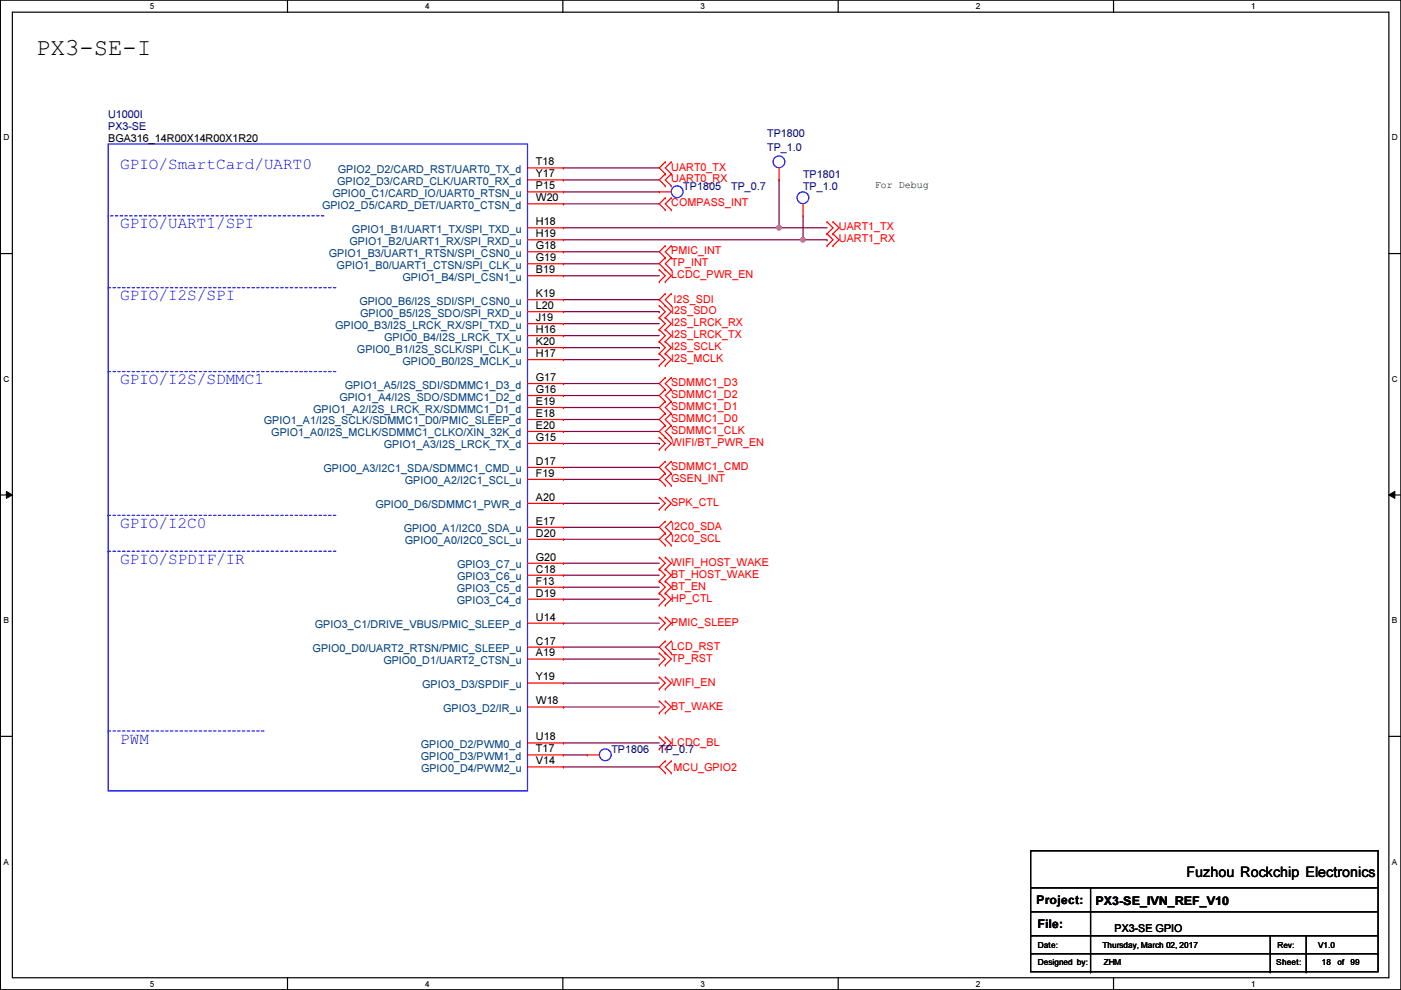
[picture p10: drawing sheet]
<svg xmlns="http://www.w3.org/2000/svg" width="297mm" height="210mm" viewBox="0 0 297 210" stroke-linecap="round" stroke-linejoin="round" font-family="sans-serif">
<path d="M.1 0h296.9v209.8h-296.9zM2.6 2.6h291.9v204.7h-291.9z" fill="none" stroke="#000" stroke-width=".25"/>
<g fill="#fff">
<path d="M31.8 .3h1v2h-1z"/>
<path d="M31.8 207.6h1v1.9h-1z"/>
</g>
<path d="M61 0v2.6M61 207.3v2.5" fill="none" stroke="#000" stroke-width=".25"/>
<g fill="#fff">
<path d="M90.1 .3h1v2h-1z"/>
<path d="M90.1 207.6h1v1.9h-1z"/>
</g>
<path d="M119.3 0v2.6M119.3 207.3v2.5" fill="none" stroke="#000" stroke-width=".25"/>
<g fill="#fff">
<path d="M148.5 .3h1v2h-1z"/>
<path d="M148.5 207.6h1v1.9h-1z"/>
</g>
<path d="M177.7 0v2.6M177.7 207.3v2.5" fill="none" stroke="#000" stroke-width=".25"/>
<g fill="#fff">
<path d="M206.9 .3h1v2h-1z"/>
<path d="M206.9 207.6h1v1.9h-1z"/>
</g>
<path d="M236.1 0v2.6M236.1 207.3v2.5" fill="none" stroke="#000" stroke-width=".25"/>
<g fill="#fff">
<path d="M265.3 .3h.9v2h-.9z"/>
<path d="M265.3 207.6h.9v1.9h-.9z"/>
<path d="M.7 28.2h1.3v1.9h-1.3z"/>
<path d="M295.1 28.2h1.3v1.9h-1.3z"/>
<path d="M.7 79.3h1.3v2h-1.3z"/>
<path d="M295.1 79.3h1.3v2h-1.3z"/>
</g>
<path d="M.1 53.8h2.5M294.5 53.8h2.5" fill="none" stroke="#000" stroke-width=".25"/>
<g fill="#fff">
<path d="M.7 130.5h1.2v2h-1.2z"/>
<path d="M295.1 130.5h1.2v2h-1.2z"/>
</g>
<path d="M.1 104.9h2.5M294.5 104.9h2.5" fill="none" stroke="#000" stroke-width=".25"/>
<path d="M1.4 104.2l1.2 .7-1.2 .8zM294.5 104.9l1.2-.7v1.5z" fill="#000"/>
<path d="M1.4 104.2l1.2 .7-1.2 .8zM294.5 104.9l1.2-.7v1.5z" fill="none" stroke="#000" stroke-width=".21"/>
<g fill="#fff">
<path d="M.7 181.7h1.2v2h-1.2z"/>
<path d="M295.1 181.7h1.2v2h-1.2z"/>
</g>
<path d="M.1 156.1h2.5M294.5 156.1h2.5" fill="none" stroke="#000" stroke-width=".25"/>
<g fill="none" stroke="#800040" stroke-width=".25">
<path d="M119.5 38.1h.1M119.5 35.6h.1M119.5 38.1h20.3M119.5 35.6h20.3M119.5 55.9h.1M119.5 58.5h.1M119.5 55.9h20.3M119.5 58.5h20.3M119.5 48.3h45.7M165.2 48.3h.1M119.5 68.6h.1M119.5 63.5h20.3"/>
<path d="M119.5 66.1h20.3M119.5 68.6h20.3M119.5 73.7h20.3M139.8 63.5h.1M139.8 66.1h.1M139.8 73.7h.1M119.5 81.3h.1M119.5 83.9h.1M119.5 86.4h.1M119.5 88.9h.1M119.5 91.5h.1M119.5 99.1h.1"/>
<path d="M119.5 81.3h20.3M119.5 83.9h20.3M119.5 86.4h20.3M119.5 88.9h20.3M119.5 91.5h20.3M119.5 99.1h20.3M119.5 94h20.3M139.8 94h.1M119.5 114.3h.1M119.5 111.8h.1M119.5 119.4h.1M119.5 106.7h.1"/>
<path d="M119.5 114.3h20.3M119.5 111.8h20.3M119.5 119.4h20.3M119.5 106.7h20.3M119.5 132.1h.1M119.5 122h.1M119.5 124.5h.1M119.5 139.7h.1M119.5 137.2h.1M119.5 127h.1M119.5 132.1h20.3M119.5 122h20.3"/>
<path d="M119.5 124.5h20.3M119.5 139.7h20.3M119.5 137.2h20.3M119.5 127h20.3M119.5 157.5h.1M119.5 144.8h.1M119.5 149.9h.1M119.5 157.5h20.3M119.5 144.8h20.3M119.5 149.9h20.3"/>
</g>
<circle cx="165.2" cy="48.3" r=".49" fill="#f0f"/>
<circle cx="165.2" cy="48.3" r=".49" fill="none" stroke="#f0f" stroke-width=".25"/>
<path d="M119.5 50.8h50.8M170.3 50.8h.1" fill="none" stroke="#800040" stroke-width=".25"/>
<circle cx="170.2" cy="50.8" r=".49" fill="#f0f"/>
<circle cx="170.2" cy="50.8" r=".49" fill="none" stroke="#f0f" stroke-width=".25"/>
<g fill="none" stroke="#800040" stroke-width=".25">
<path d="M165.2 38.1h.1M165.2 38.1v10.2M119.5 53.4h.1M119.5 40.7h.1M119.5 43.2h.1M119.5 53.4h20.3M119.5 40.7h20.3M119.5 43.2h20.3M165.2 48.3h.1M165.2 48.3h10.1M170.3 50.8h.1M170.3 45.8v5"/>
<path d="M170.3 50.8h5M175.3 50.8h.1M119.5 71.2h.1M119.5 76.2h.1M119.5 71.2h20.3M119.5 76.2h20.3M119.5 101.6h20.3M139.8 101.6h.1M119.5 162.6h.1M119.5 160.1h.1M119.5 162.6h20.3M119.5 160.1h5"/>
</g>
<g fill="none" stroke="#f00" stroke-width=".25">
<path d="M111.8 35.6h7.7M111.8 38.1h7.7M119.5 35.6h.1M119.5 38.1h.1M141.1 34.3h.1M141.1 36.9h.1M141.1 39.4h.1M141.1 34.3l-1.3 1.3 1.3 1.3M141.1 36.9l-1.3 1.2 1.3 1.3M142.3 36.9h.1M142.3 34.3h.1M142.3 39.4h.1"/>
<path d="M142.3 34.3l-1.2 1.3 1.2 1.3M142.3 36.9l-1.2 1.2 1.2 1.3M165.2 38.1h.1M165.2 35.6v2.5M111.8 43.2h7.7M111.8 53.4h7.7M111.8 50.8h7.7M111.8 48.3h7.7M111.8 55.9h7.7M111.8 58.5h7.7M111.8 40.7h7.7M119.5 43.2h.1"/>
<path d="M119.5 53.4h.1M119.5 50.8h.1M119.5 48.3h.1M119.5 55.9h.1M119.5 58.5h.1M119.5 40.7h.1M139.8 59.7h.1M139.8 57.2h.1M139.8 40.7h.1M139.8 57.2l1.3 1.3-1.3 1.2M139.8 40.7h2.5M141.1 52.1h.1"/>
<path d="M141.1 54.7h.1M141.1 57.2h.1M141.1 42h.1M141.1 44.5h.1M141.1 59.7h.1M141.1 52.1l-1.3 1.3 1.3 1.3M141.1 54.7l-1.3 1.2 2.5 2.6-1.2 1.2M141.1 42l-1.3 1.2 1.3 1.3M142.3 54.7h.1M142.3 52.1h.1M142.3 57.2h.1M142.3 44.5h.1"/>
<path d="M142.3 42h.1M142.3 52.1l-1.2 1.3 1.2 1.3M142.3 54.7l-1.2 1.2 1.2 1.3M142.3 42l-1.2 1.2 1.2 1.3M170.3 45.8h.1M170.3 43.2v2.6M175.3 52.1h.1M175.3 49.6h.1M175.3 47h.1M175.3 47l1.3 1.3-1.3 1.3M175.3 49.6l1.3 1.2-1.3 1.3M176.6 52.1h.1"/>
<path d="M176.6 49.6h.1M176.6 47h.1M176.6 47l1.3 1.3-1.3 1.3M176.6 49.6l1.3 1.2-1.3 1.3M111.8 63.5h7.7M111.8 66.1h7.7M111.8 71.2h7.7M111.8 68.6h7.7M111.8 73.7h7.7M111.8 76.2h7.7M119.5 63.5h.1M119.5 66.1h.1"/>
<path d="M119.5 71.2h.1M119.5 68.6h.1M119.5 73.7h.1M119.5 76.2h.1M139.8 75h.1M139.8 72.4h.1M139.8 77.5h.1M139.8 67.4h.1M139.8 64.8h.1M139.8 69.9h.1M139.8 72.4l1.3 1.3-1.3 1.3M139.8 75l1.3 1.2-1.3 1.3"/>
<path d="M139.8 64.8l1.3 1.3-1.3 1.3M139.8 69.9l1.3 1.3-1.3 1.2M139.8 67.4l1.3 1.2-1.3 1.3M141.1 75h.1M141.1 72.4h.1M141.1 77.5h.1M141.1 62.3h.1M141.1 64.8h.1M141.1 67.4h.1M141.1 69.9h.1M141.1 72.4l1.2 1.3-1.2 1.3M141.1 75l1.2 1.2-1.2 1.3"/>
<path d="M141.1 62.3l-1.3 1.2 2.5 2.6-1.2 1.3M141.1 69.9l1.2 1.3-1.2 1.2M141.1 67.4l1.2 1.2-1.2 1.3M142.3 64.8h.1M142.3 62.3h.1M142.3 62.3l-1.2 1.2 1.2 1.3M111.8 81.3h7.7M111.8 83.9h7.7M111.8 94h7.7M111.8 86.4h7.7M111.8 88.9h7.7M111.8 91.5h7.7"/>
<path d="M111.8 99.1h7.7M119.5 81.3h.1M119.5 83.9h.1M119.5 94h.1M119.5 86.4h.1M119.5 88.9h.1M119.5 91.5h.1M119.5 99.1h.1M139.8 95.3h.1M139.8 92.8h.1M139.8 92.8l1.3 1.2-1.3 1.3M141.1 97.8h.1"/>
<path d="M141.1 80.1h.1M141.1 82.6h.1M141.1 85.1h.1M141.1 87.7h.1M141.1 90.2h.1M141.1 92.8h.1M141.1 95.3h.1M141.1 97.8l-1.3 1.3 1.3 1.3M141.1 80.1l-1.3 1.2 1.3 1.3M141.1 82.6l-1.3 1.3 1.3 1.2M141.1 85.1l-1.3 1.3 1.3 1.3M141.1 87.7l-1.3 1.2 1.3 1.3"/>
<path d="M141.1 90.2l-1.3 1.3 2.5 2.5-1.2 1.3M142.3 97.8h.1M142.3 82.6h.1M142.3 80.1h.1M142.3 85.1h.1M142.3 87.7h.1M142.3 90.2h.1M142.3 92.8h.1M142.3 97.8l-1.2 1.3 1.2 1.3M142.3 80.1l-1.2 1.2 1.2 1.3M142.3 82.6l-1.2 1.3 1.2 1.2M142.3 85.1l-1.2 1.3 1.2 1.3"/>
<path d="M142.3 87.7l-1.2 1.2 1.2 1.3M142.3 90.2l-1.2 1.3 1.2 1.3M111.8 111.8h7.7M111.8 101.6h7.7M111.8 114.3h7.7M111.8 119.4h7.7M111.8 106.7h7.7M119.5 111.8h.1M119.5 101.6h.1M119.5 114.3h.1M119.5 119.4h.1M119.5 106.7h.1"/>
<path d="M139.8 118.2h.1M139.8 108h.1M139.8 105.5h.1M139.8 118.2l1.3 1.2-1.3 1.3M139.8 105.5l1.3 1.2-1.3 1.3M141.1 100.4h.1M141.1 110.5h.1M141.1 113.1h.1M141.1 115.6h.1M141.1 102.9h.1M141.1 118.2h.1M141.1 108h.1"/>
<path d="M141.1 105.5h.1M141.1 110.5l-1.3 1.3 1.3 1.3M141.1 113.1l-1.3 1.2 1.3 1.3M141.1 100.4l-1.3 1.2 1.3 1.3M141.1 118.2l1.2 1.2-1.2 1.3M141.1 105.5l1.2 1.2-1.2 1.3M142.3 100.4h.1M142.3 113.1h.1M142.3 110.5h.1M142.3 115.6h.1M142.3 102.9h.1M142.3 110.5l-1.2 1.3 1.2 1.3"/>
<path d="M142.3 113.1l-1.2 1.2 1.2 1.3M142.3 100.4l-1.2 1.2 1.2 1.3M111.8 132.1h7.7M111.8 127h7.7M111.8 124.5h7.7M111.8 122h7.7M111.8 139.7h7.7M111.8 137.2h7.7M119.5 132.1h.1M119.5 127h.1M119.5 124.5h.1M119.5 122h.1"/>
<path d="M119.5 139.7h.1M119.5 137.2h.1M139.8 133.4h.1M139.8 130.9h.1M139.8 123.2h.1M139.8 120.7h.1M139.8 125.8h.1M139.8 128.3h.1M139.8 138.5h.1M139.8 130.9l1.3 1.2-1.3 1.3M139.8 120.7l1.3 1.3-1.3 1.2M139.8 123.2l1.3 1.3-1.3 1.3"/>
<path d="M139.8 125.8l1.3 1.2-1.3 1.3M139.8 138.5l1.3 1.2-1.3 1.3M141.1 133.4h.1M141.1 130.9h.1M141.1 123.2h.1M141.1 120.7h.1M141.1 125.8h.1M141.1 135.9h.1M141.1 138.5h.1M141.1 128.3h.1M141.1 130.9l1.2 1.2-1.2 1.3M141.1 120.7l1.2 1.3-1.2 1.2"/>
<path d="M141.1 123.2l1.2 1.3-1.2 1.3M141.1 135.9l-1.3 1.3 2.5 2.5-1.2 1.3M141.1 125.8l1.2 1.2-1.2 1.3M142.3 138.5h.1M142.3 135.9h.1M142.3 135.9l-1.2 1.3 1.2 1.3M111.8 157.5h7.7M111.8 149.9h7.7M111.8 144.8h7.7M119.5 157.5h.1M119.5 149.9h.1M119.5 144.8h.1"/>
<path d="M139.8 158.8h.1M139.8 156.3h.1M139.8 151.2h.1M139.8 148.6h.1M139.8 146.1h.1M139.8 143.6h.1M139.8 141h.1M139.8 156.3l1.3 1.2-1.3 1.3M139.8 148.6l1.3 1.3-1.3 1.3M139.8 143.6l1.3 1.2-1.3 1.3M141.1 158.8h.1M141.1 156.3h.1"/>
<path d="M141.1 151.2h.1M141.1 148.6h.1M141.1 146.1h.1M141.1 143.6h.1M141.1 141h.1M141.1 156.3l1.2 1.2-1.2 1.3M141.1 148.6l1.2 1.3-1.2 1.3M141.1 143.6l1.2 1.2-1.2 1.3M111.8 160.1h7.7M111.8 162.6h7.7M119.5 160.1h.1M119.5 162.6h.1"/>
<path d="M124.5 160.1h.1M124.5 160.1h2.6M141.1 161.3h.1M141.1 163.9h.1M141.1 161.3l-1.3 1.3 1.3 1.3M142.3 163.9h.1M142.3 161.3h.1M142.3 161.3l-1.2 1.3 1.2 1.3"/>
</g>
<g fill="none" stroke="#000" stroke-width=".25">
<path d="M218.5 180.4h73.7v25.6h-73.7zM218.5 188.3h73.7M218.5 193.3h73.7M218.5 198.4h73.7M231.2 188.3v17.7M269.3 198.4v7.6M276.9 198.4v7.6M292.2 188.3h.1M292.2 193.3h.1M292.2 198.4h.1M218.5 202.2h73.7M231.2 206h.1"/>
<path d="M269.3 206h.1M276.9 206h.1M292.2 202.2h.1"/>
</g>
<path d="M22.9 45.8h.1M68.7 45.8h-45.8M22.9 78.8h.1M22.9 61h.1M71.2 78.8h-48.3M71.2 61h-48.3M22.9 109.3h.1M22.9 116.9h.1M71.2 109.3h-48.3M71.2 116.9h-48.3M22.9 155h.1M56 155h-33.1" fill="none" stroke="#00f" stroke-width=".25" stroke-dasharray=".5 .5"/>
<g fill="none" stroke="#00f" stroke-width=".25">
<path d="M22.9 30.5h88.9v137.2h-88.9z"/>
<circle cx="165.2" cy="34.3" r="1.25"/>
<circle cx="143.6" cy="40.7" r="1.25"/>
<circle cx="170.2" cy="41.9" r="1.25"/>
<circle cx="128.3" cy="160" r="1.25"/>
</g>
<circle cx="165.2" cy="48.3" r=".49" fill="#f0f"/>
<circle cx="165.2" cy="48.3" r=".49" fill="none" stroke="#f0f" stroke-width=".25"/>
<circle cx="170.2" cy="50.8" r=".49" fill="#f0f"/>
<circle cx="170.2" cy="50.8" r=".49" fill="none" stroke="#f0f" stroke-width=".25"/>
<text font-size="5.1" x="7.7" y="11.7">PX3-SE-I</text>
<g font-size="3.4" fill="#00f">
<text x="25.5" y="35.7">GPIO/SmartCard/UART0</text>
<text x="25.5" y="48.4">GPIO/UART1/SPI</text>
<text x="25.5" y="63.7">GPIO/I2S/SPI</text>
<text x="25.5" y="81.4">GPIO/I2S/SDMMC1</text>
<text x="25.5" y="111.9">GPIO/I2C0</text>
<text x="25.5" y="119.5">GPIO/SPDIF/IR</text>
<text x="25.5" y="157.6">PWM</text>
</g>
<text font-size="3" x="251.5" y="185.9">Fuzhou Rockchip Electronics</text>
<g font-size="2.5">
<text x="219.8" y="191.6">Project:</text>
<text x="232.2" y="191.9">PX3-SE_IVN_REF_V10</text>
<text x="220" y="196.7">File:</text>
</g>
<g font-size="2.3" fill="#000080">
<text x="22.9" y="25">U1000I</text>
<text x="22.9" y="27.5">PX3-SE</text>
<text x="162.6" y="29">TP1800</text>
<text x="162.6" y="32.1">TP_1.0</text>
<text x="144.9" y="40.2">TP1805</text>
<text x="155" y="40.2">TP_0.7</text>
<text x="170.3" y="37.7">TP1801</text>
<text x="170.3" y="40.2">TP_1.0</text>
<text x="129.6" y="159.6">TP1806</text>
<text x="139.8" y="159.6">TP_0.7</text>
</g>
<g font-size="2.3">
<text x="22.9" y="30.1">BGA316_14R00X14R00X1R20</text>
<text x="113.6" y="35.1">T18</text>
<text x="113.6" y="37.6">Y17</text>
<text x="113.6" y="40.1">P15</text>
<text x="113.6" y="42.7">W20</text>
<text x="113.6" y="47.8">H18</text>
<text x="113.6" y="52.8">G18</text>
<text x="113.6" y="50.3">H19</text>
<text x="113.6" y="55.4">G19</text>
<text x="113.6" y="57.9">B19</text>
<text x="113.6" y="63">K19</text>
<text x="113.6" y="65.5">L20</text>
<text x="113.6" y="70.6">H16</text>
<text x="113.6" y="68.1">J19</text>
<text x="113.6" y="73.2">K20</text>
<text x="113.6" y="75.7">H17</text>
<text x="113.6" y="80.8">G17</text>
<text x="113.6" y="83.3">G16</text>
<text x="113.6" y="85.9">E19</text>
<text x="113.6" y="88.4">E18</text>
<text x="113.6" y="93.5">G15</text>
<text x="113.6" y="90.9">E20</text>
<text x="113.6" y="98.6">D17</text>
<text x="113.6" y="101.1">F19</text>
<text x="113.6" y="106.2">A20</text>
<text x="113.6" y="111.3">E17</text>
<text x="113.6" y="113.8">D20</text>
<text x="113.6" y="118.9">G20</text>
<text x="113.6" y="124">F13</text>
<text x="113.6" y="121.4">C18</text>
<text x="113.6" y="131.6">U14</text>
<text x="113.6" y="126.5">D19</text>
<text x="113.6" y="136.7">C17</text>
<text x="113.6" y="139.2">A19</text>
<text x="113.6" y="149.4">W18</text>
<text x="113.6" y="144.3">Y19</text>
<text x="113.6" y="157">U18</text>
<text x="113.6" y="159.5">T17</text>
<text x="113.6" y="162.1">V14</text>
<text x="236.3" y="197.7">PX3-SE GPIO</text>
</g>
<g font-size="2.3" fill="#004080">
<text x="70.5" y="41.7">GPIO0_C1/CARD_IO/UART0_RTSN_u</text>
<text x="71.5" y="39.2">GPIO2_D3/CARD_CLK/UART0_RX_d</text>
<text x="71.6" y="36.7">GPIO2_D2/CARD_RST/UART0_TX_d</text>
<text x="68.3" y="44.3">GPIO2_D5/CARD_DET/UART0_CTSN_d</text>
<text x="74.1" y="51.9">GPIO1_B2/UART1_RX/SPI_RXD_u</text>
<text x="74.6" y="49.4">GPIO1_B1/UART1_TX/SPI_TXD_u</text>
<text x="69.7" y="54.4">GPIO1_B3/UART1_RTSN/SPI_CSN0_u</text>
<text x="71.4" y="57">GPIO1_B0/UART1_CTSN/SPI_CLK_u</text>
<text x="85.3" y="59.5">GPIO1_B4/SPI_CSN1_u</text>
<text x="76.2" y="64.6">GPIO0_B6/I2S_SDI/SPI_CSN0_u</text>
<text x="71.1" y="69.7">GPIO0_B3/I2S_LRCK_RX/SPI_TXD_u</text>
<text x="76.4" y="67.1">GPIO0_B5/I2S_SDO/SPI_RXD_u</text>
<text x="75.7" y="74.8">GPIO0_B1/I2S_SCLK/SPI_CLK_u</text>
<text x="81.4" y="72.2">GPIO0_B4/I2S_LRCK_TX_u</text>
<text x="85.3" y="77.3">GPIO0_B0/I2S_MCLK_u</text>
<text x="73.1" y="82.4">GPIO1_A5/I2S_SDI/SDMMC1_D3_d</text>
<text x="66.4" y="87.5">GPIO1_A2/I2S_LRCK_RX/SDMMC1_D1_d</text>
<text x="72" y="84.9">GPIO1_A4/I2S_SDO/SDMMC1_D2_d</text>
<text x="56" y="90">GPIO1_A1/I2S_SCLK/SDMMC1_D0/PMIC_SLEEP_d</text>
<text x="57.5" y="92.5">GPIO1_A0/I2S_MCLK/SDMMC1_CLKO/XIN_32K_d</text>
<text x="81.4" y="95.1">GPIO1_A3/I2S_LRCK_TX_d</text>
<text x="68.6" y="100.2">GPIO0_A3/I2C1_SDA/SDMMC1_CMD_u</text>
<text x="79.6" y="107.8">GPIO0_D6/SDMMC1_PWR_d</text>
<text x="85.8" y="102.7">GPIO0_A2/I2C1_SCL_u</text>
<text x="85.6" y="112.9">GPIO0_A1/I2C0_SDA_u</text>
<text x="85.8" y="115.4">GPIO0_A0/I2C0_SCL_u</text>
<text x="96.9" y="125.6">GPIO3_C5_d</text>
<text x="96.9" y="120.5">GPIO3_C7_u</text>
<text x="96.9" y="123">GPIO3_C6_u</text>
<text x="96.9" y="128.1">GPIO3_C4_d</text>
<text x="66.8" y="133.2">GPIO3_C1/DRIVE_VBUS/PMIC_SLEEP_d</text>
<text x="66.3" y="138.3">GPIO0_D0/UART2_RTSN/PMIC_SLEEP_u</text>
<text x="81.3" y="140.8">GPIO0_D1/UART2_CTSN_u</text>
<text x="89.5" y="145.9">GPIO3_D3/SPDIF_u</text>
<text x="94" y="151">GPIO3_D2/IR_u</text>
<text x="89.2" y="158.6">GPIO0_D2/PWM0_d</text>
<text x="89.2" y="161.1">GPIO0_D3/PWM1_d</text>
<text x="89.3" y="163.7">GPIO0_D4/PWM2_u</text>
</g>
<g font-size="2.3" fill="#f00">
<text x="142.3" y="36.2">UART0_TX</text>
<text x="142.3" y="38.7">UART0_RX</text>
<text x="142.3" y="43.8">COMPASS_INT</text>
<text x="142.3" y="53.9">PMIC_INT</text>
<text x="177.9" y="51.4">UART1_RX</text>
<text x="177.9" y="48.9">UART1_TX</text>
<text x="142.3" y="56.5">TP_INT</text>
<text x="142.3" y="59">LCDC_PWR_EN</text>
<text x="142.8" y="64.3">I2S_SDI</text>
<text x="142.3" y="66.6">I2S_SDO</text>
<text x="142.3" y="71.7">I2S_LRCK_TX</text>
<text x="142.3" y="69.2">I2S_LRCK_RX</text>
<text x="142.3" y="74.3">I2S_SCLK</text>
<text x="142.3" y="76.8">I2S_MCLK</text>
<text x="142.3" y="81.9">SDMMC1_D3</text>
<text x="142.3" y="84.4">SDMMC1_D2</text>
<text x="142.3" y="87">SDMMC1_D1</text>
<text x="142.3" y="89.5">SDMMC1_D0</text>
<text x="142.3" y="92">SDMMC1_CLK</text>
<text x="142.3" y="94.6">WIFI/BT_PWR_EN</text>
<text x="142.3" y="99.7">SDMMC1_CMD</text>
<text x="142.3" y="102.2">GSEN_INT</text>
<text x="142.3" y="107.3">SPK_CTL</text>
<text x="142.3" y="112.4">I2C0_SDA</text>
<text x="142.3" y="114.9">I2C0_SCL</text>
<text x="142.3" y="120">WIFI_HOST_WAKE</text>
<text x="142.3" y="122.5">BT_HOST_WAKE</text>
<text x="142.3" y="125.1">BT_EN</text>
<text x="142.3" y="127.6">HP_CTL</text>
<text x="142.3" y="132.7">PMIC_SLEEP</text>
<text x="142.3" y="137.8">LCD_RST</text>
<text x="142.3" y="140.3">TP_RST</text>
<text x="142.3" y="145.4">WIFI_EN</text>
<text x="142.3" y="150.5">BT_WAKE</text>
<text x="142.3" y="158.1">LCDC_BL</text>
<text x="142.8" y="163.4">MCU_GPIO2</text>
</g>
<text font-size="2.1" x="185.5" y="39.8">For Debug</text>
<g font-size="1.8">
<text x="31.8" y="1.9">5</text>
<text x="90.1" y="1.9">4</text>
<text x="148.5" y="1.9">3</text>
<text x="206.9" y="1.9">2</text>
<text x="265.3" y="1.9">1</text>
<text x=".7" y="29.8">D</text>
<text x="295.1" y="29.8">D</text>
<text x=".7" y="80.9">C</text>
<text x="295.1" y="80.9">C</text>
<text x=".7" y="132.1">B</text>
<text x="295.1" y="132.1">B</text>
<text x=".7" y="183.3">A</text>
<text x="295.1" y="183.3">A</text>
<text x="220" y="201">Date:</text>
<text x="233.8" y="201">Thursday, March 02, 2017</text>
<text x="279.5" y="201">V1.0</text>
<text x="31.8" y="209.2">5</text>
<text x="90.1" y="209.2">4</text>
<text x="148.5" y="209.2">3</text>
<text x="206.9" y="209.2">2</text>
<text x="220" y="204.6">Designed by:</text>
<text x="234" y="204.6">ZHM</text>
<text x="265.3" y="209.2">1</text>
<text x="270.6" y="204.6">Sheet:</text>
<text x="280.2" y="204.6">18</text>
<text x="283.5" y="204.6">of 99</text>
</g>
<text font-size="1.7" x="270.8" y="201">Rev:</text>
</svg>
